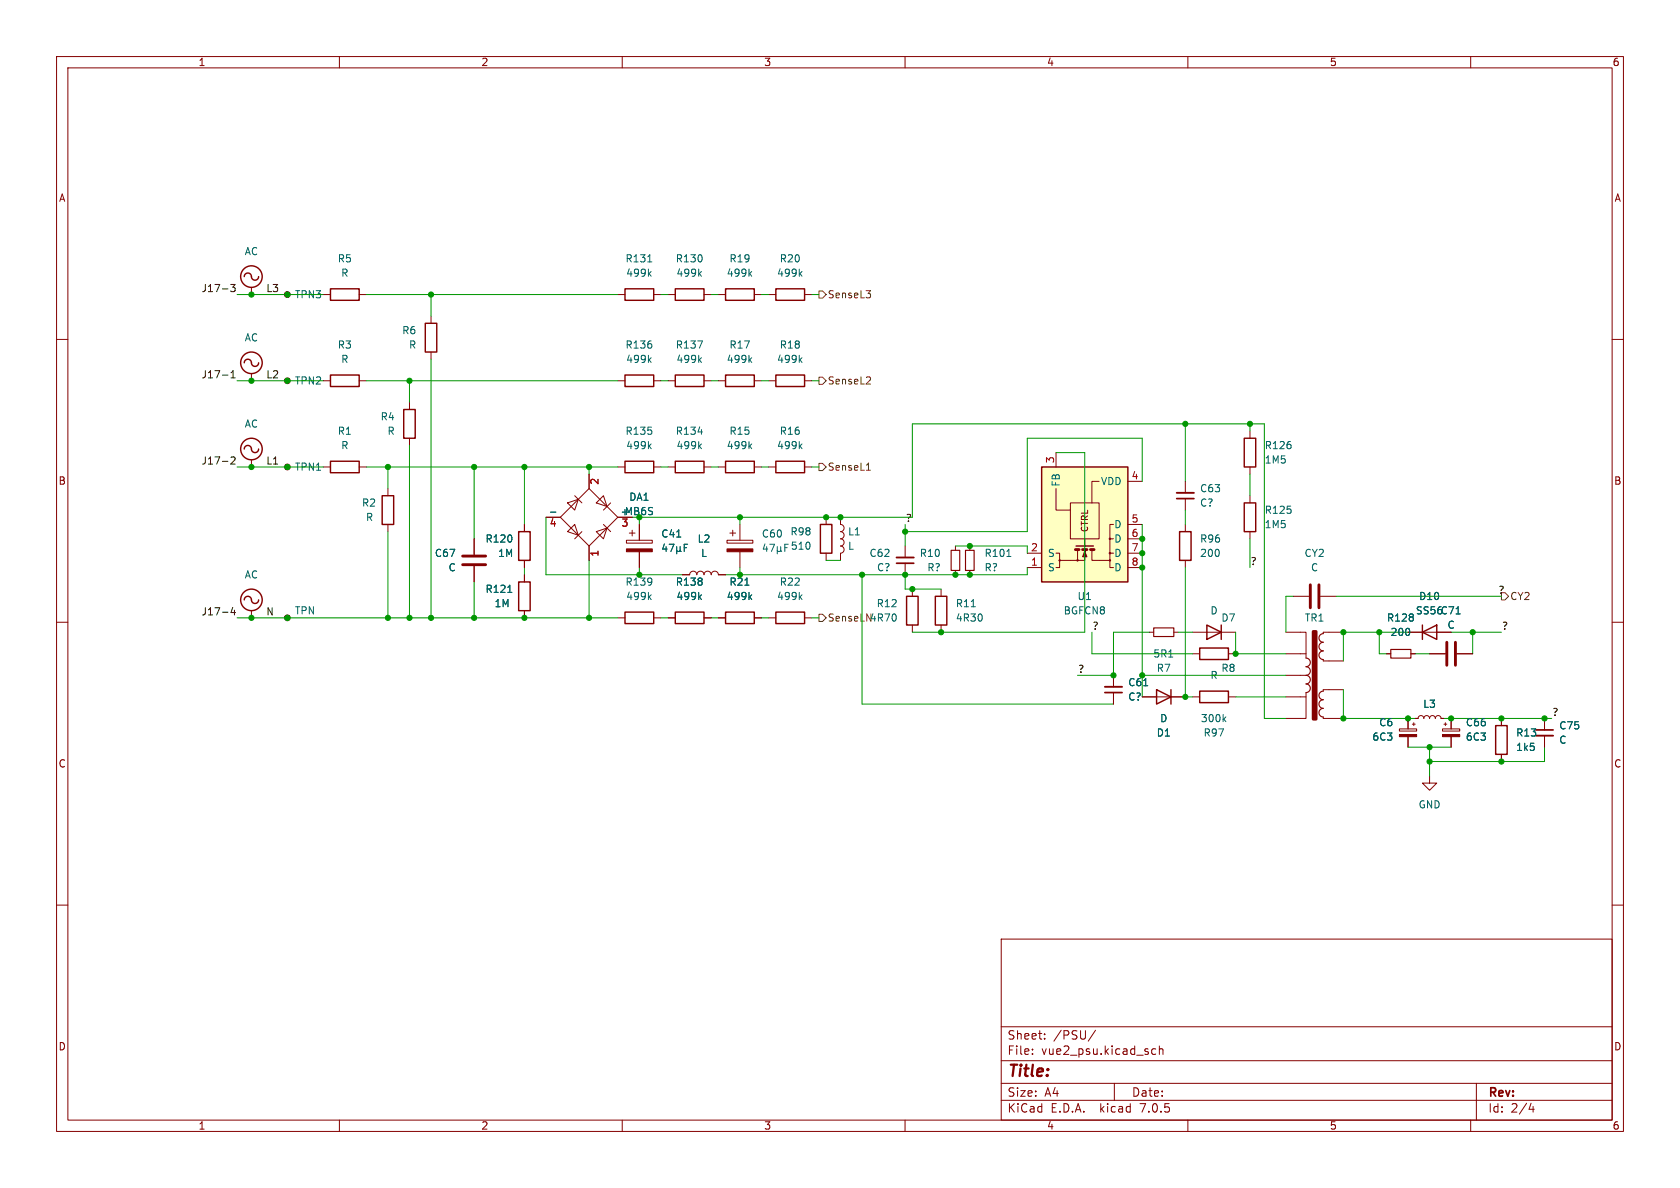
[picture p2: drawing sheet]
<svg xmlns="http://www.w3.org/2000/svg" width="297mm" height="210mm" viewBox="0 0 297 210" stroke-linecap="round" stroke-linejoin="round" font-family="sans-serif">
<g fill="none" stroke="#840000" stroke-width=".18">
<path d="M10 10h277v190h-277zM12 12h273v186h-273zM60 10v2M110 10v2M160 10v2M210 10v2M260 10v2M10 60h2M44.4 50.8v1.3M50.8 52.1h.1M57.1 52.1h1.3M63.5 52.1h1.3"/>
<path d="M76.2 55.9v1.3M109.2 52.1h1.3M115.6 52.1h1.2M118.1 52.1h1.3M124.5 52.1h1.2M127 52.1h1.3M133.3 52.1h1.3M135.9 52.1h1.3M142.2 52.1h1.3M285 60h2M44.4 66v1.3M50.8 67.3h.1"/>
<path d="M57.1 67.3h1.3M63.5 67.3h1.3M72.4 71.1v1.3M72.4 77.5v1.2M76.2 62.2v1.3M109.2 67.3h1.3M115.6 67.3h1.2M118.1 67.3h1.3M124.5 67.3h1.2M127 67.3h1.3M133.3 67.3h1.3M135.9 67.3h1.3"/>
<path d="M142.2 67.3h1.3M221 76.2v1.3M44.4 81.3v1.3M50.8 82.6h.1M57.1 82.6h1.3M63.5 82.6h1.3M68.6 86.4v1.2M68.6 92.7v1.3M83.8 95.3v2.7M92.7 92.7v1.3M92.7 99.1v1.2M96.5 91.4h2.6"/>
<path d="M100.3 88.9l1.9-.6-.6 1.9zM100.3 94l1.3-1.3 .6 1.9zM101.6 87.6l1.3 1.3M102.9 94l-1.3 1.3M104.1 86.4l5.1 5-5.1 5.1-5-5.1zM104.1 83.8v2.6M104.1 96.5v2.6M105.4 88.9l1.3-1.3 .6 1.9zM105.4 94l1.9-.7-.6 2zM106.7 92.7l1.2 1.3M107.9 88.9l-1.2 1.3M109.2 82.6h1.3"/>
<path d="M110.7 95.5h4.6v.5h-4.6zM111.3 94.2h1M111.8 93.7v1M113 92.7v2.8M113 97.5v2.8M115.6 82.6h1.2M118.1 82.6h1.3M124.5 82.6h1.2M127 82.6h1.3M128.5 95.5h4.6v.5h-4.6zM129 94.2h1M129.5 93.7v1"/>
<path d="M130.8 92.7v2.8M130.8 97.5v2.8M133.3 82.6h1.3M135.9 82.6h1.3M142.2 82.6h1.3M146 91.4v1.3M146 97.8v1.3M148.6 91.4v1.3a.64 .64 0 0 1 .6 .6 .64 .64 0 0 1-.6 .7 .64 .64 0 0 1 .6 .6 .64 .64 0 0 1-.6 .7 .64 .64 0 0 1 .6 .6 .64 .64 0 0 1-.6 .6 .64 .64 0 0 1 .6 .7 .64 .64 0 0 1-.6 .6v1.3M160 96.5v2.1M160 99.6v2M168.9 96.5v.8M171.4 96.5v.8"/>
<path d="M181.6 97.8h2.5M186.7 97.8h.6v2.5h-.6M186.7 86.4v3.8h2.5M186.7 80v2.6M189.2 88.9h5.1v6.4h-5.1zM190.5 97.3v1.8h-3.2M191.8 97.3v1.8h-1.3M191.8 95.3v1.2M193 97.3v1.8h3.2M194.3 85.1h-1.3v3.8M196.2 95.3h.6M196.2 97.8h.6"/>
<path d="M196.8 92.7h-.6v7.6h.6M199.4 95.3h2.5M199.4 97.8h2.5M199.4 85.1h2.5M199.4 92.7h2.5M209.5 85.1v2M209.5 88.1v2.1M209.5 92.7v1.3M209.5 99.1v1.2M221 82.6v1.2M221 87.6v1.3M221 94v1.3"/>
<path d="M10 110h2M44.4 108v1.2M50.8 109.2h.1M83.8 100.1v2.8M92.7 101.6v1.3M92.7 108v1.2M109.2 109.2h1.3M115.6 109.2h1.2M118.1 109.2h1.3M120.6 101.6h1.3a.64 .64 0 0 1 .7-.6 .64 .64 0 0 1 .6 .6 .64 .64 0 0 1 .6-.6 .64 .64 0 0 1 .7 .6 .64 .64 0 0 1 .6-.6 .64 .64 0 0 1 .6 .6 .64 .64 0 0 1 .7-.6 .64 .64 0 0 1 .6 .6h1.3M124.5 109.2h1.2M127 109.2h1.3"/>
<path d="M133.3 109.2h1.3M135.9 109.2h1.3M142.2 109.2h1.3M161.3 104.1v1.3M161.3 110.5v1.3M166.4 104.1v1.3M166.4 110.5v1.3M168.9 100.8v.8M171.4 100.8v.8M181.6 100.3h2.5M196.8 119.4v2M199.4 100.3h2.5"/>
<path d="M203.2 111.8h.8M207.5 111.8h.8M210.8 111.8h7.6M210.8 115.6h1.3M217.2 115.6h1.2M227.3 111.8h3.6v4.5M227.3 115.6h2.6M227.3 119.4h2.6M228.6 105.4h2.8M233.4 105.4h2.8M233.9 116.8h3.6M233.9 111.8h3.6"/>
<path d="M245.1 115.6h.8M248.9 111.8h7.6M249.4 115.6h.8M252.7 115.6h2.8M257.6 115.6h2.7M285 110h2M196.8 122.4v2.1M201.9 123.2h7.6M210.8 123.2h1.3M217.2 123.2h1.2M227.3 123.2h2.6M230.9 122.4v4.6h-3.6"/>
<path d="M233.9 121.9h3.6M233.9 127h3.6M247.4 128.9h3v.3h-3zM248.9 127v1.9M248.9 130.2v1.9M249.7 128h.5M249.9 127.8v.5M250.2 127h.5l.2-.4 .3-.1 .4 .2 .1 .3 .2-.4 .3-.1 .4 .2 .1 .3 .2-.4 .4-.1 .3 .2 .1 .3 .2-.4 .4-.1 .3 .2 .2 .3h.5M252.7 137.2v1.2h1.3l-1.3 1.3-1.2-1.3h1.2M255 128.9h3.1v.3h-3.1zM255.3 128h.5M255.5 127.8v.5"/>
<path d="M256.5 127v1.9M256.5 130.2v1.9M265.4 127v1.3M265.4 133.4v1.2M273 127v2M273 130v2.1M10 160h2M285 160h2M177 166h108v32h-108zM60 198v2M110 198v2M160 198v2"/>
<path d="M177 194.5h108M177 191.5h108M177 187.5h108M177 181.5h108M182.5 186.3v.1M182.5 185.5v.1M184.7 183.6v.1M184.7 182.8v.1M193.7 182.1l-1.3 2M197 191.5v3M204.3 185.5l-.4-.1-.3 .3v.4l.1 .2h.6M205 185.5l.2-.1 .3 .1 .1 .9"/>
<path d="M205 184.9v1.5M210 198v2M260 198v2M261 191.5v6.5M270.7 195l-.4 1.1h.9M271 195.6v1"/>
<circle cx="50.8" cy="52.1" r=".51"/>
<circle cx="50.8" cy="67.3" r=".51"/>
<circle cx="50.8" cy="82.6" r=".51"/>
<circle cx="187.3" cy="99.1" r=".13"/>
<circle cx="190.5" cy="99.1" r=".13"/>
<circle cx="196.2" cy="97.8" r=".13"/>
<circle cx="196.2" cy="95.3" r=".13"/>
<circle cx="196.2" cy="99.1" r=".13"/>
<circle cx="50.8" cy="109.2" r=".51"/>
</g>
<g fill="none" stroke="#840000" stroke-width=".25">
<path d="M43.2 48.9a.67 .67 0 0 1 .8-.6 .67 .67 0 0 1 .5 .8 .64 .64 0 0 0 .7 .4 .64 .64 0 0 0 .5-.6M58.4 51.1h5.1v2h-5.1zM75.2 57.2h2v5h-2zM110.5 51.1h5.1v2h-5.1zM119.4 51.1h5.1v2h-5.1zM128.3 51.1h5v2h-5zM137.2 51.1h5v2h-5zM43.2 64.1a.67 .67 0 0 1 .8-.6 .67 .67 0 0 1 .5 .8 .64 .64 0 0 0 .7 .5 .64 .64 0 0 0 .5-.7M43.2 79.4a.67 .67 0 0 1 .8-.6 .67 .67 0 0 1 .5 .8 .64 .64 0 0 0 .7 .4 .64 .64 0 0 0 .5-.6M58.4 66.3h5.1v2h-5.1zM71.4 72.4h2v5.1h-2zM110.5 66.3h5.1v2h-5.1z"/>
<path d="M119.4 66.3h5.1v2h-5.1zM128.3 66.3h5v2h-5zM137.2 66.3h5v2h-5zM220 77.5h2v5.1h-2zM58.4 81.5h5.1v2.1h-5.1zM67.6 87.6h2v5.1h-2zM91.7 94h2v5.1h-2zM110.5 81.5h5.1v2.1h-5.1zM119.4 81.5h5.1v2.1h-5.1zM128.3 81.5h5v2.1h-5zM137.2 81.5h5v2.1h-5zM145 92.7h2.1v5.1h-2.1z"/>
<path d="M184.1 82.6h15.3v20.3h-15.3zM190.2 96.5h3.1M208.5 94h2.1v5.1h-2.1zM220 88.9h2v5.1h-2zM43.2 106a.67 .67 0 0 1 .8-.6 .67 .67 0 0 1 .5 .9 .64 .64 0 0 0 .7 .4 .64 .64 0 0 0 .5-.7M91.7 102.9h2v5.1h-2zM110.5 108.2h5.1v2h-5.1zM119.4 108.2h5.1v2h-5.1zM128.3 108.2h5v2h-5zM137.2 108.2h5v2h-5zM160.3 105.4h2v5.1h-2zM165.4 105.4h2v5.1h-2z"/>
<path d="M212.1 114.6h5.1v2h-5.1zM213.4 110.5l2.5 1.3-2.5 1.2zM215.9 110.5v2.5M251.5 111.8l2.5-1.3v2.5zM251.5 110.5v2.5M204.5 121.9l2.5 1.3-2.5 1.3zM207 121.9v2.6M212.1 122.2h5.1v2h-5.1zM264.4 128.3h2v5.1h-2z"/>
<circle cx="44.4" cy="48.9" r="1.9"/>
<circle cx="44.4" cy="64.1" r="1.9"/>
<circle cx="44.4" cy="79.4" r="1.9"/>
<circle cx="44.4" cy="106" r="1.9"/>
</g>
<g fill="none" stroke="#006464" stroke-width=".18">
<path d="M114.5 46.3h.7M114.8 48.4l.3 .4M115.1 48l-.5 .5M123.6 48.4l.4 .4M124 48l-.5 .5M132.5 48.4l.4 .4M132.9 48l-.5 .5M141.4 48.4l.4 .4M141.8 48l-.5 .5M114.8 78.8l.3 .5M114.8 63.6l.3 .5M115.1 78.5l-.5 .5"/>
<path d="M115.1 63.2l-.5 .5M123.6 78.8l.4 .5M123.6 63.6l.4 .5M124 78.5l-.5 .5M124 63.2l-.5 .5M132.5 78.8l.4 .5M132.5 63.6l.4 .5M132.9 78.5l-.5 .5M132.9 63.2l-.5 .5M141.4 78.8l.4 .5M141.4 63.6l.4 .5M141.8 78.5l-.5 .5"/>
<path d="M141.8 63.2l-.5 .5M97.3 90.5h1M117.5 96.1l-.3 1h.7M117.8 96.6v.9M118.3 96.2h.8l-.5 1.3M119.6 96.6v1.3M119.6 97.3l.2 .2h.3l.1-.2M120.2 97.3l.2 .2M120.2 96.6v.7M121 96.8h.4M121.6 96.2h-.6v1.3M135.2 96.1l-.3 1h.8"/>
<path d="M135.5 96.6v.9M136.1 96.2h.8l-.5 1.3M137.4 97.3l.2 .2h.2l.2-.2M137.4 96.6v1.3M138 97.3l.2 .2M138 96.6v.7M138.7 96.8h.5M139.3 96.2h-.6v1.3M178 98.4h.7M89.8 104.7h.7M114.8 105.5l.3 .5M115.1 105.1l-.5 .5"/>
<path d="M123.6 105.5l.4 .5M124 105.1l-.5 .5M132.5 105.5l.4 .5M132.9 105.1l-.5 .5M141.4 105.5l.4 .5M141.8 105.1l-.5 .5M216.4 127.1l.3 .5M216.7 126.7l-.5 .5"/>
</g>
<path d="M81.8 99.8h4.1M81.8 98.3h4.1M190.1 97.2h.7M191.4 97.2h.8M192.8 97.2h.6M231.6 103.4v4M233.2 103.4v4M255.8 113.5v4.1M257.3 113.5v4.1" fill="none" stroke="#840000" stroke-width=".51"/>
<path d="M184.1 82.6h15.3v20.3h-15.3z" fill="#ffffc2" stroke="#ffffc2" stroke-width=".18"/>
<g fill="#840000" stroke="#840000" stroke-width=".18">
<path d="M191.8 97.4l.4 1h-.8z"/>
<path d="M110.7 97h4.6v.5h-4.6z"/>
<path d="M128.5 97h4.6v.5h-4.6z"/>
<path d="M255 129.8h3.1v.4h-3.1z"/>
<path d="M229.9 123.2h1z"/>
<path d="M229.9 119.4h1z"/>
<path d="M229.9 115.6h1z"/>
<path d="M233.9 126.7v.3z"/>
<path d="M233.9 121.9v.3z"/>
<path d="M233.9 116.6v.2z"/>
<path d="M233.9 111.8v.2z"/>
<path d="M247.4 129.8h3v.4h-3z"/>
</g>
<path d="M158.5 98.6h3M208 87.1h3.1M195.3 121.4h3.1M271.5 130h3.1" fill="none" stroke="#840000" stroke-width=".33"/>
<path d="M158.5 99.6h3M208 88.1h3.1M195.3 122.4h3.1M271.5 129h3.1" fill="none" stroke="#840000" stroke-width=".3"/>
<path d="M168.1 97.3h1.6v3.5h-1.6zM170.7 97.3h1.5v3.5h-1.5zM204 111h3.5v1.5h-3.5zM230.9 116.3a.76 .76 0 0 1 .7 .8 .76 .76 0 0 1-.7 .8 .76 .76 0 0 1 .7 .7 .76 .76 0 0 1-.7 .8 .76 .76 0 0 1 .7 .7 .76 .76 0 0 1-.7 .8 .76 .76 0 0 1 .7 .8 .76 .76 0 0 1-.7 .7M233.9 112a.76 .76 0 0 0-.7 .8 .76 .76 0 0 0 .7 .7 .76 .76 0 0 0-.7 .8 .76 .76 0 0 0 .7 .8 .76 .76 0 0 0-.7 .7 .76 .76 0 0 0 .7 .8M245.9 114.8h3.5v1.5h-3.5zM233.9 122.2a.76 .76 0 0 0-.7 .7 .76 .76 0 0 0 .7 .8 .76 .76 0 0 0-.7 .8 .76 .76 0 0 0 .7 .7 .76 .76 0 0 0-.7 .8 .76 .76 0 0 0 .7 .7" fill="none" stroke="#840000" stroke-width=".2"/>
<path d="M232.2 111.6h.5v15.5h-.5z" fill="#840000" stroke="#840000" stroke-width=".51"/>
<path d="M144.8 51.4h.6l.6 .7-.6 .6h-.6zM153.1 51.4h.8l-.4 .5M153.8 51.9l.1 .2-.1 .5M144.8 66.7h.6l.6 .6-.6 .6h-.6zM153.7 66.6l.2 .3-.1 .3-.7 .7h.8M144.8 81.9h.6l.6 .7-.6 .6h-.6zM153.2 83.1h.7M153.4 82l.1-.1v1.2M144.8 108.6h.6l.6 .6-.6 .7h-.6zM265.4 104.8h.7l.6 .6-.6 .6h-.7z" fill="none" stroke="#725600" stroke-width=".18"/>
<path d="M40.8 50.3h.8l-.5 .5 .4 .1v.5l-.2 .2-.5-.2M40.8 66.8h.8M40.8 65.9l.4-.4v1.3M40.8 80.9l.5-.1 .3 .3-.8 .9h.8M41.1 107.4l-.3 .9h.8M41.4 107.9v.8" fill="none" stroke="#0f0f0f" stroke-width=".18"/>
<g fill="none" stroke="#009600" stroke-width=".18">
<path d="M41.9 52.1h15.2M64.8 52.1h44.4M76.2 52.1v3.8M116.8 52.1h1.3M125.7 52.1h1.3M134.6 52.1h1.3M143.5 52.1h1.3M41.9 67.3h15.2M64.8 67.3h44.4M72.4 67.3v3.8M72.4 78.7v30.5M76.2 63.5v45.7"/>
<path d="M116.8 67.3h1.3M125.7 67.3h1.3M134.6 67.3h1.3M143.5 67.3h1.3M209.5 74.9v10.2M221 74.9v1.3M41.9 82.6h15.2M64.8 82.6h44.4M68.6 82.6v3.8M68.6 94v15.2M83.8 82.6v12.7M92.7 82.6v10.1"/>
<path d="M96.5 91.4v10.2h24.1M104.1 82.6v1.2M104.1 99.1v10.1M113 92.7v-1.3h48.3v-16.5h62.2v52.1h3.8M116.8 82.6h1.3M125.7 82.6h1.3M130.8 91.4v1.3M134.6 82.6h1.3M143.5 82.6h1.3M146 99.1h2.6M160 92.7v3.8M168.9 96.5h12.7v1.3"/>
<path d="M186.7 80h5.1v31.8h-30.5M201.9 85.1v-7.6h-20.3v16.5h-21.6M201.9 92.7v30.5M209.5 90.2v2.5M221 83.8v3.8M221 95.3v5M41.9 109.2h67.3M83.8 102.9v6.3M92.7 100.3v1.3M113 100.3v1.3M116.8 109.2h1.3M125.7 109.2h1.3"/>
<path d="M130.8 100.3v1.3M134.6 109.2h1.3M143.5 109.2h1.3M152.4 101.6v22.9h44.4M160 101.6v2.5h6.4M181.6 100.3v1.3h-53.3M193 111.8v3.8h17.8M201.9 119.4h25.4M203.2 111.8h-6.4v7.6h-6.3M208.3 111.8h2.5M209.5 100.3v22.9h1.3M218.4 111.8v3.8h8.9"/>
<path d="M228.6 105.4h-1.3v6.4M236.2 105.4h29.2M243.8 111.8v3.8h1.3M248.9 111.8h-11.4v5M250.2 115.6h2.5M256.5 111.8h8.9M260.3 111.8v3.8M218.4 123.2h8.9M237.5 121.9v5.1h12.7M248.9 132.1h7.6M252.7 132.1v5.1M255.3 127h19"/>
<path d="M273 132.1v2.5h-20.3"/>
</g>
<g fill="#009600" stroke="#009600" stroke-width=".18">
<circle cx="265.4" cy="134.6" r=".46"/>
<circle cx="265.4" cy="127" r=".46"/>
<circle cx="237.5" cy="111.8" r=".46"/>
<circle cx="243.8" cy="111.8" r=".46"/>
<circle cx="252.7" cy="132.1" r=".46"/>
<circle cx="256.5" cy="127" r=".46"/>
<circle cx="252.7" cy="134.6" r=".46"/>
<circle cx="237.5" cy="127" r=".46"/>
<circle cx="248.9" cy="127" r=".46"/>
<circle cx="260.3" cy="111.8" r=".46"/>
<circle cx="273" cy="127" r=".46"/>
<circle cx="92.7" cy="109.2" r=".46"/>
<circle cx="104.1" cy="109.2" r=".46"/>
<circle cx="113" cy="91.4" r=".46"/>
<circle cx="113" cy="101.6" r=".46"/>
<circle cx="130.8" cy="101.6" r=".46"/>
<circle cx="72.4" cy="67.3" r=".46"/>
<circle cx="76.2" cy="52.1" r=".46"/>
<circle cx="44.4" cy="67.3" r=".46"/>
<circle cx="50.8" cy="109.2" r=".46"/>
<circle cx="44.4" cy="109.2" r=".46"/>
<circle cx="44.4" cy="52.1" r=".46"/>
<circle cx="50.8" cy="52.1" r=".46"/>
<circle cx="44.4" cy="82.6" r=".46"/>
<circle cx="50.8" cy="67.3" r=".46"/>
<circle cx="50.8" cy="82.6" r=".46"/>
<circle cx="161.3" cy="104.1" r=".46"/>
<circle cx="196.8" cy="119.4" r=".46"/>
<circle cx="171.4" cy="101.6" r=".46"/>
<circle cx="171.4" cy="96.5" r=".46"/>
<circle cx="168.9" cy="101.6" r=".46"/>
<circle cx="166.4" cy="111.8" r=".46"/>
<circle cx="160" cy="101.6" r=".46"/>
<circle cx="201.9" cy="97.8" r=".46"/>
<circle cx="201.9" cy="100.3" r=".46"/>
<circle cx="221" cy="74.9" r=".46"/>
<circle cx="209.5" cy="74.9" r=".46"/>
<circle cx="218.4" cy="115.6" r=".46"/>
<circle cx="201.9" cy="95.3" r=".46"/>
<circle cx="209.5" cy="123.2" r=".46"/>
<circle cx="201.9" cy="119.4" r=".46"/>
<circle cx="72.4" cy="109.2" r=".46"/>
<circle cx="68.6" cy="109.2" r=".46"/>
<circle cx="76.2" cy="109.2" r=".46"/>
<circle cx="83.8" cy="109.2" r=".46"/>
<circle cx="104.1" cy="82.6" r=".46"/>
<circle cx="92.7" cy="82.6" r=".46"/>
<circle cx="68.6" cy="82.6" r=".46"/>
<circle cx="83.8" cy="82.6" r=".46"/>
<circle cx="146" cy="91.4" r=".46"/>
<circle cx="148.6" cy="91.4" r=".46"/>
<circle cx="160" cy="94" r=".46"/>
<circle cx="130.8" cy="91.4" r=".46"/>
<circle cx="152.4" cy="101.6" r=".46"/>
</g>
<text font-size="2.8" fill="#840000" x="178" y="190.8">Title:</text>
<g font-size="2.1" fill="#840000">
<text x="178" y="183.9">Sheet:</text>
<text x="186.2" y="183.9">/PSU/</text>
<text x="178" y="186.6">File:</text>
<text x="184" y="186.6">vue2_psu.kicad_sch</text>
<text x="178" y="196.8">KiCad</text>
<text x="178" y="194">Size:</text>
<text x="184.6" y="194">A4</text>
<text x="185.7" y="196.8">E.D.A.</text>
<text x="194.4" y="196.8">kicad</text>
<text x="200" y="194">Date:</text>
<text x="201.5" y="196.8">7.0.5</text>
<text x="263" y="194.2">Rev:</text>
<text x="263" y="196.8">Id:</text>
<text x="267" y="196.8">2/4</text>
</g>
<g font-size="1.8" fill="#840000">
<text x="35" y="11.8">1</text>
<text x="85" y="11.8">2</text>
<text x="135" y="11.8">3</text>
<text x="185" y="11.8">4</text>
<text x="235" y="11.8">5</text>
<text x="285" y="11.8">6</text>
<text x="10.4" y="35.8">A</text>
<text x="285.4" y="35.8">A</text>
<text x="10.3" y="85.8">B</text>
<text x="285.3" y="85.8">B</text>
<text x="10.3" y="135.8">C</text>
<text x="285.3" y="135.8">C</text>
<text x="10.3" y="185.8">D</text>
<text x="285.3" y="185.8">D</text>
<text x="35" y="199.8">1</text>
<text x="85" y="199.8">2</text>
<text x="135" y="199.8">3</text>
<text x="185" y="199.8">4</text>
<text x="235" y="199.8">5</text>
<text x="285" y="199.8">6</text>
</g>
<g font-size="1.8" fill="#006464">
<text x="43.2" y="45.3">AC</text>
<text x="59.7" y="46.5">R5</text>
<text x="110.5" y="46.5">R131</text>
<text x="119.4" y="46.5">R130</text>
<text x="128.9" y="46.5">R19</text>
<text x="137.8" y="46.5">R20</text>
<text x="52.1" y="52.9">TPN3</text>
<text x="60.3" y="49.1">R</text>
<text x="110.6" y="49.1">499k</text>
<text x="119.5" y="49.1">499k</text>
<text x="128.4" y="49.1">499k</text>
<text x="137.3" y="49.1">499k</text>
<text x="71" y="59.2">R6</text>
<text x="43.2" y="60.5">AC</text>
<text x="59.7" y="61.8">R3</text>
<text x="60.3" y="64.3">R</text>
<text x="72.3" y="61.8">R</text>
<text x="110.5" y="61.8">R136</text>
<text x="110.6" y="64.3">499k</text>
<text x="119.4" y="61.8">R137</text>
<text x="119.5" y="64.3">499k</text>
<text x="128.4" y="64.3">499k</text>
<text x="128.9" y="61.8">R17</text>
<text x="137.3" y="64.3">499k</text>
<text x="137.8" y="61.8">R18</text>
<text x="52.1" y="68.1">TPN2</text>
<text x="43.2" y="75.8">AC</text>
<text x="59.7" y="77">R1</text>
<text x="67.2" y="74.5">R4</text>
<text x="68.4" y="77">R</text>
<text x="110.5" y="77">R135</text>
<text x="119.4" y="77">R134</text>
<text x="128.9" y="77">R15</text>
<text x="137.8" y="77">R16</text>
<text x="52.1" y="83.4">TPN1</text>
<text x="60.3" y="79.6">R</text>
<text x="110.6" y="79.6">499k</text>
<text x="119.5" y="79.6">499k</text>
<text x="128.4" y="79.6">499k</text>
<text x="137.3" y="79.6">499k</text>
<text x="223.5" y="79.6">R126</text>
<text x="223.5" y="82.1">1M5</text>
<text x="63.9" y="89.7">R2</text>
<text x="111.2" y="88.7">DA1</text>
<text x="187.5" y="86.1" transform="rotate(-90 187.5 86.1)">FB</text>
<text x="194.6" y="85.9">VDD</text>
<text x="212.1" y="87.2">C63</text>
<text x="212.1" y="89.7">C?</text>
<text x="64.6" y="92.3">R</text>
<text x="109.6" y="91.2">+MB6S</text>
<text x="116.8" y="95.2">C41</text>
<text x="134.6" y="95.2">C60</text>
<text x="139.7" y="94.8">R98</text>
<text x="149.9" y="94.8">L1</text>
<text x="197" y="93.5">D</text>
<text x="223.5" y="91">R125</text>
<text x="223.5" y="93.5">1M5</text>
<text x="76.8" y="98.6">C67</text>
<text x="79.2" y="101.2">C</text>
<text x="85.8" y="96.1">R120</text>
<text x="88" y="98.6">1M</text>
<text x="123.3" y="96.1">L2</text>
<text x="123.9" y="98.6">L</text>
<text x="139.7" y="97.3">510</text>
<text x="149.9" y="97.3">L</text>
<text x="153.7" y="98.6">C62</text>
<text x="155" y="101.1">C?</text>
<text x="162.5" y="98.6">R10</text>
<text x="163.9" y="101.2">R?</text>
<text x="174" y="98.6">R101</text>
<text x="174" y="101.2">R?</text>
<text x="185.2" y="101.2">S</text>
<text x="185.2" y="98.6">S</text>
<text x="197" y="96.1">D</text>
<text x="197" y="98.6">D</text>
<text x="197" y="101.2">D</text>
<text x="212.1" y="96.1">R96</text>
<text x="212.1" y="98.6">200</text>
<text x="230.6" y="98.6">CY2</text>
<text x="231.7" y="101.2">C</text>
<text x="43.2" y="102.4">AC</text>
<text x="85.8" y="105">R121</text>
<text x="87.4" y="107.5">1M</text>
<text x="110.5" y="103.7">R139</text>
<text x="110.6" y="106.2">499k</text>
<text x="119.4" y="103.7">R138</text>
<text x="119.5" y="106.2">499k</text>
<text x="128.4" y="106.2">499k</text>
<text x="128.9" y="103.7">R21</text>
<text x="137.3" y="106.2">499k</text>
<text x="137.8" y="103.7">R22</text>
<text x="154.9" y="107.5">R12</text>
<text x="168.9" y="107.5">R11</text>
<text x="190.4" y="106.2">U1</text>
<text x="250.8" y="106.2">D10</text>
<text x="52.1" y="108.8">TPN</text>
<text x="168.9" y="110">4R30</text>
<text x="188" y="108.8">BGFCN8</text>
<text x="213.9" y="108.8">D</text>
<text x="215.9" y="110">D7</text>
<text x="230.6" y="110">TR1</text>
<text x="245.1" y="110">R128</text>
<text x="245.8" y="112.6">200</text>
<text x="250.2" y="108.8">SS56C71</text>
<text x="255.8" y="111.3">C</text>
<text x="203.8" y="116.4">5R1</text>
<text x="204.4" y="118.9">R7</text>
<text x="215.9" y="118.9">R8</text>
<text x="199.4" y="121.5">C61</text>
<text x="199.4" y="124">C?</text>
<text x="213.9" y="120.2">R</text>
<text x="251.5" y="125.3">L3</text>
<text x="204.4" y="130.4">D1</text>
<text x="205" y="127.8">D</text>
<text x="212.2" y="127.8">300k</text>
<text x="212.7" y="130.4">R97</text>
<text x="242.6" y="131.1">6C3</text>
<text x="243.8" y="128.5">C6</text>
<text x="259.1" y="128.5">C66</text>
<text x="259.1" y="131.1">6C3</text>
<text x="268" y="130.4">R13</text>
<text x="275.6" y="129.1">C75</text>
<text x="275.6" y="131.6">C</text>
<text x="268" y="132.9">1k5</text>
<text x="250.7" y="143.1">GND</text>
</g>
<g font-size="1.8" fill="#0f0f0f">
<text x="35.6" y="51.7">J17-3</text>
<text x="47" y="51.7">L3</text>
<text x="35.6" y="67">J17-1</text>
<text x="47" y="67">L2</text>
<text x="35.6" y="82.2">J17-2</text>
<text x="47" y="82.2">L1</text>
<text x="160" y="92.4">?</text>
<text x="221" y="100">?</text>
<text x="264.8" y="105.1">?</text>
<text x="35.6" y="108.9">J17-4</text>
<text x="47" y="108.9">N</text>
<text x="193" y="111.4">?</text>
<text x="265.4" y="111.4">?</text>
<text x="190.5" y="119">?</text>
<text x="274.3" y="126.7">?</text>
</g>
<g font-size="1.8" fill="#725600">
<text x="146.2" y="52.9">SenseL3</text>
<text x="146.2" y="68.1">SenseL2</text>
<text x="146.2" y="83.4">SenseL1</text>
<text x="266.9" y="106.2">CY2</text>
<text x="146.2" y="110">SenseLN4R70</text>
</g>
<g font-size="1.8" fill="#a90000">
<text x="186.4" y="81.9" transform="rotate(-90 186.4 81.9)">3</text>
<text x="106" y="85.8" transform="rotate(-90 106 85.8)">2</text>
<text x="200" y="84.8">4</text>
<text x="97.1" y="93.3">4</text>
<text x="109.8" y="93.3">3</text>
<text x="200" y="92.5">5</text>
<text x="200" y="95">6</text>
<text x="106" y="98.5" transform="rotate(-90 106 98.5)">1</text>
<text x="182.2" y="100.1">1</text>
<text x="182.2" y="97.5">2</text>
<text x="200" y="97.5">7</text>
<text x="200" y="100.1">8</text>
</g>
<text font-size="1.6" fill="#840000" x="192.5" y="94.1" transform="rotate(-90 192.5 94.1)">CTRL</text>
</svg>
